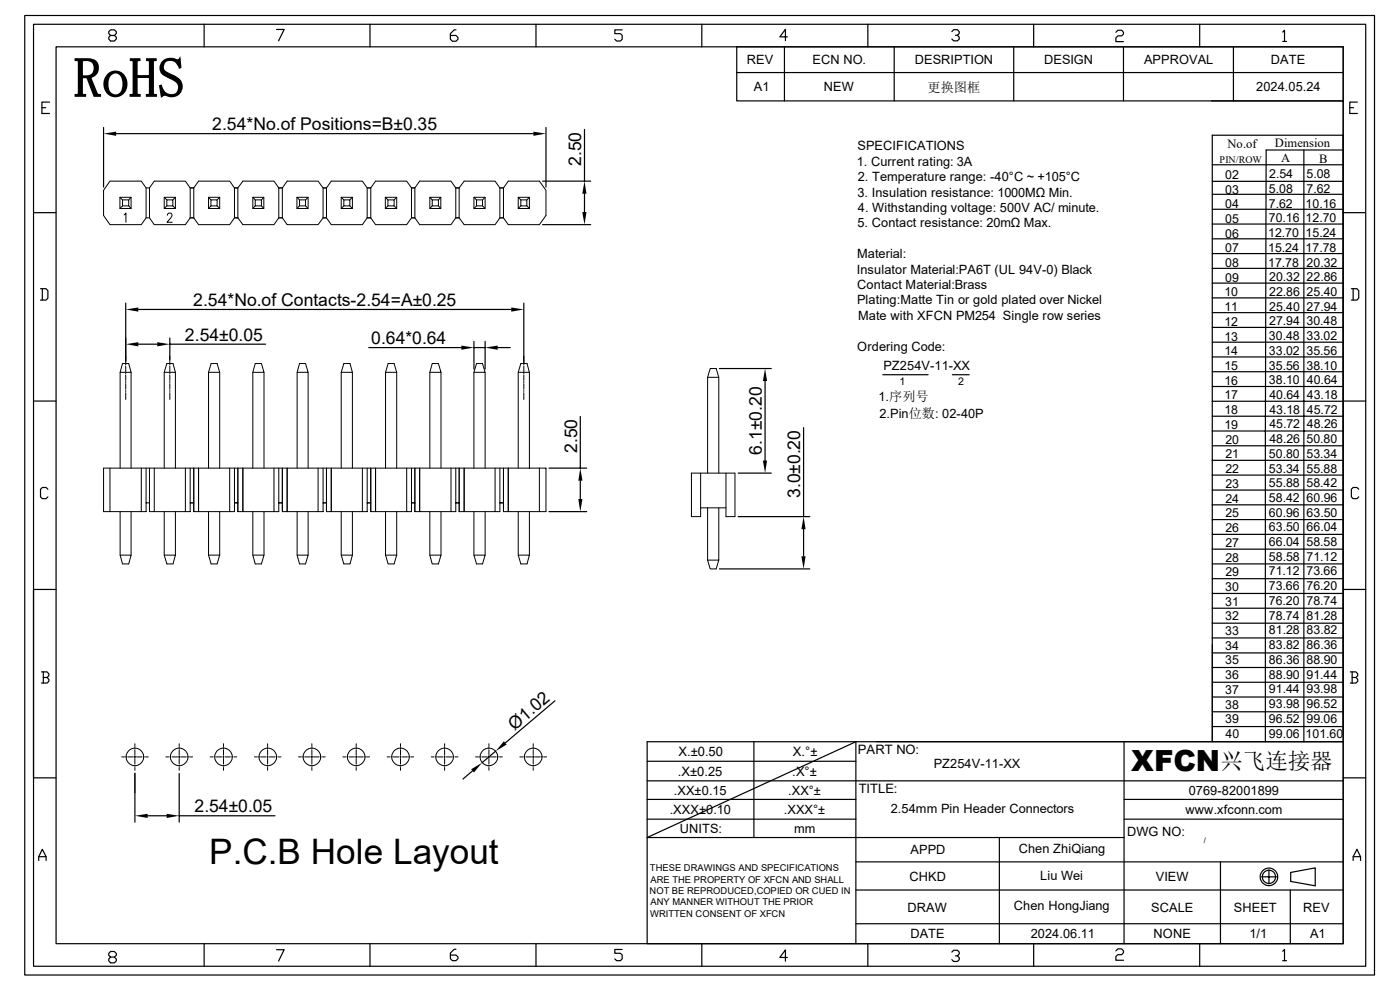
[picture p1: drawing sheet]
<svg xmlns="http://www.w3.org/2000/svg" width="297mm" height="210mm" viewBox="0 0 297 210" stroke-linecap="round" stroke-linejoin="round" font-family="sans-serif">
<g fill="none" stroke="#000" stroke-width=".25">
<path d="M5.2 3.3h286.4v203.5h-286.4zM7.1 5.1h282.6v199.9h-282.6zM11.9 9.9h273v190.3h-273zM23.5 7.5l-.4-.4v-.4l.4-.4h.8l.4 .4v.4l-.4 .4h-.8l-.4 .4v.4l.4 .4h.8l.4-.4v-.4l-.4-.4M43.3 5.1v4.8M58.7 6.2h1.6l-1.2 2.5M78.5 5.1v4.8M96.7 6.3h-.3l-.9 .8v1.2l.5 .4h.7l.5-.4v-.4l-.5-.4h-1.2M113.7 5.1v4.8M132 6.3h-1.6v.8h1.2l.4 .4v.8l-.4 .4h-.8l-.4-.4M148.9 5.1v4.8M156.3 9.9h128.6v11.5h-128.6z"/>
<path d="M156.3 15.4h128.6M166.4 9.9v11.5M167 7.8h-1.6l1.2-1.6v2.4M184.1 5.1v4.8M189.7 9.9v11.5M201.9 6.7l.4-.4h.8l.4 .4v.4l-.4 .4h-.4M203.1 7.5l.4 .4v.4l-.4 .4h-.8l-.4-.4M215.1 9.9v11.5M219.3 5.1v4.8M236.7 6.8l.5-.4h.8l.3 .4v.4l-.3 .4h-.8l-.5 .4v.8h1.6M238.3 9.9v11.5M254.5 5.1v4.8"/>
<path d="M261.7 9.9v11.5M272.1 6.8l.4-.4v2.4M272.1 8.8h.8M8.9 22.8h.8M10.5 21.7h-1.6v2.4h1.6M22 27v12.7M24.6 28.3h88.6M115.1 38.4h10.2M115.8 27v12.7M124 27.5v10.9M257 21.4h27.9v133.5M257.2 28.7h27.7v128.6h-27.7z"/>
<path d="M257.2 38.5h27.7M257.2 35h27.7M276.6 31.8v125.5M284.9 31.8h-16.3l-.2 62.8M286.3 22.8h.8M288 21.7h-1.7v2.4h1.7M7.1 45.1h4.8M115.1 47.7h10.2M124 41.1v3.9M257.2 41.2h27.7M257.2 56.9h27.7M257.2 53.8h27.7"/>
<path d="M257.2 50.7h27.7M257.2 47.5h27.7M257.2 44.4h27.7M284.8 45.1h4.8M8.6 61.2h1.2l.4 .5v1.5l-.4 .5h-1.2M9 61.2v2.5M26.7 64.3v12.4M29.3 73h4.1M29.3 65.6h79.2M36 71.7v4.6M36 73h20.3M78.2 73.7h19.7"/>
<path d="M100.5 72.4v5.9M100.5 73.7h2.4M102.9 72.4v5.9M105.6 73.7h2.6M111.1 64.3v12.7M152.6 78.2h11M187.3 79.5h9.6M202.1 79.5h3.5M257.2 78.9h27.7M257.2 75.7h27.7M257.2 72.6h27.7M257.2 69.5h27.7"/>
<path d="M257.2 66.3h27.7M257.2 63.2h27.7M257.2 60.1h27.7M286.7 61.2h1.2l.3 .5v1.5l-.3 .5h-1.2M287.1 61.2v2.5M7.1 85.1h4.8M116.5 99.3h8M123.1 88.3v11M162.3 80.8v16.9M170.5 90.7v18.9M257.2 97.6h27.6M257.2 91.4h27.7"/>
<path d="M257.2 88.3h27.7M257.2 85.1h27.7M257.2 94.6h27.7M257.2 82h27.7M268.4 94.6v62.7M284.9 85.1h4.8M10.2 103.8l-.4-.4h-.8l-.4 .4v1.6l.4 .4h.8l.4-.4M116.5 108.5h8M123.1 102v3.9M156.6 100.4h7M156.6 109.6h15.2M170.5 112.3v5.7"/>
<path d="M257.2 107.1h27.7M257.2 104h27.7M257.2 100.8h27.6M257.2 119.6h27.7M257.2 116.5h27.7M257.2 113.4h27.7M257.2 110.2h27.7M288.2 103.8l-.3-.4h-.8l-.4 .4v1.6l.4 .4h.8l.3-.4M11.9 125h-4.8v40h4.8M152.6 120.7h19.2M257.2 138.5h27.7M257.2 135.3h27.7"/>
<path d="M257.2 132.2h27.7M257.2 129h27.7M257.2 125.9h27.7M257.2 122.8h27.7M284.9 125h4.8M8.8 142.5h1.2l.4 .4v.4l-.4 .4M9.2 143.7h.8l.4 .4v.4l-.4 .4h-1.2M9.2 142.5v2.4M105.2 159.3l-2.9 2.5M117.7 148.7l-10.5 8.9M137.3 157.3h147.6v42.9h-147.6zM159.9 157.3v20.4"/>
<path d="M238.5 157.3v42.9M257.2 154.1h27.7M257.2 151h27.7M257.2 147.9h27.7M257.2 144.7h27.7M257.2 141.6h27.7M286.5 142.5h1.2l.3 .4v.4l-.3 .4M286.9 143.7h.8l.3 .4v.4l-.3 .4h-1.2M286.9 142.5v2.4M28.6 164.1v10.3M31.3 173h4M38 164.1v10.3"/>
<path d="M38 173h20.3M100.2 163.5l-2 1.8M137.3 161.5h44.3M137.3 165.6h147.6M137.3 169.6h44.3M137.3 173.8h44.3M212 177.7v22.5M238.5 169.6h46.4M238.5 173.8h46.4M238.5 177.7h-101.2l44.3-20.4v42.9M284.9 165h4.8M8.2 182.5v-.8l.8-1.5 .8 1.5v.8"/>
<path d="M8.2 181.7h1.6M181.6 182.8h103.3M181.6 188.8h103.3M181.6 195.9h103.3M258.9 182.8v17.4M267.6 186h1.3M269 186h.3M269.2 184.5v1.2M269.2 185.9v.3M269.2 186.3v1.2M269.5 186h1.5M273.7 188.8v11.4"/>
<path d="M273.8 185.1l5.2-1v3.8l-5.2-.9zM287.1 182.5v-.8l.8-1.5 .7 1.5v.8M287.1 181.7h1.5M23.5 203l-.4-.4v-.3l.4-.5h.8l.4 .5v.3l-.4 .4h-.8l-.4 .4v.4l.4 .4h.8l.4-.4v-.4l-.4-.4M43.3 200.2v4.8M58.7 201.4h1.6l-1.2 2.5M78.5 200.2v4.8M96.7 201.4h-.3l-.9 .8v1.2l.5 .4h.7l.5-.4v-.4l-.5-.4h-1.2M113.7 200.2v4.8M132 201.4h-1.6v.8h1.2l.4 .4v.8l-.4 .4h-.8l-.4-.4M148.9 200.2v4.8M167 203.1h-1.6l1.2-1.6v2.4"/>
<path d="M184.1 200.2v4.8M201.9 202l.4-.4h.8l.4 .4v.3l-.4 .5h-.4M203.1 202.8l.4 .3v.5l-.4 .3h-.8l-.4-.3M219.3 200.2v4.8M236.7 201.7l.5-.4h.8l.3 .4v.4l-.3 .4h-.8l-.5 .4v.8h1.6M254.5 200.2v4.8M272.1 201.8l.4-.4v2.4M272.1 203.8h.8"/>
<circle cx="269.2" cy="186" r="1.4"/>
<circle cx="269.2" cy="186" r="1.86"/>
</g>
<g fill="none" stroke="#000" stroke-width=".21">
<path d="M23.3 38.4h6.7l1 1.5h.7l1-1.5h6.6l1 1.5h.8v6.3h-.8l-1 1.5h-6.6l-1-1.5h-.7l-1 1.5h-6.7l-1.3-2v-5.3zM31 39.9v6.3M31.7 39.9v6.3M40.3 39.9h.8l1-1.5h6.6l1 1.5h.8v6.3h-.8l-1 1.5h-6.6l-1-1.5h-.8zM49.7 39.9h.8l1-1.5h6.6l1 1.5h.8v6.3h-.8l-1 1.5h-6.6l-1-1.5h-.8zM59.1 39.9h.8l1-1.5h6.6l1 1.5h.8v6.3h-.8l-1 1.5h-6.6l-1-1.5h-.8zM68.5 39.9h.8l1-1.5h6.6l1 1.5h.8v6.3h-.8l-1 1.5h-6.6l-1-1.5h-.8zM77.9 39.9h.8l1-1.5h6.6l1 1.5h.7v6.3h-.7l-1 1.5h-6.6l-1-1.5h-.8zM87.3 39.9h.7l1-1.5h6.7l1 1.5h.7v6.3h-.7l-1 1.5h-6.7l-1-1.5h-.7zM96.7 39.9h.7l1.1-1.5h6.5l1 1.5h.8v6.3h-.8l-1 1.5h-6.5l-1.1-1.5h-.7zM106 39.9h.8l1-1.5h6.6l1.4 2v5.3l-1.4 2h-6.6l-1-1.5h-.8zM25.4 41.9h2.4v2.3h-2.4z"/>
<path d="M25.4 41.9l.6 .5M26 42.4h1.3v1.3h-1.3zM26 43.7l-.6 .5M26.3 45.6l.4-.4v1.9M27.3 43.7l.5 .5M27.8 41.9l-.5 .5M34.8 41.9h2.4v2.3h-2.4zM34.8 41.9l.6 .5M35.4 42.4h1.3v1.3h-1.3zM35.4 43.7l-.6 .5M35.5 45.7l.4-.5 .5 .2a.66 .66 0 0 1-.2 .8l-.8 .9h1.1M36.7 43.7l.5 .5"/>
<path d="M37.2 41.9l-.5 .5M44.2 41.9h2.4v2.3h-2.4zM44.2 41.9l.5 .5M44.7 42.4h1.4v1.3h-1.4zM44.7 43.7l-.5 .5M46.1 43.7l.5 .5M46.6 41.9l-.5 .5M53.6 41.9h2.4v2.3h-2.4zM53.6 41.9l.5 .5M54.1 42.4h1.4v1.3h-1.4zM54.1 43.7l-.5 .5M55.5 43.7l.5 .5"/>
<path d="M56 41.9l-.5 .5M63 41.9h2.4v2.3h-2.4zM63 41.9l.5 .5M63.5 42.4h1.3v1.3h-1.3zM63.5 43.7l-.5 .5M64.8 43.7l.6 .5M65.4 41.9l-.6 .5M72.4 41.9h2.4v2.3h-2.4zM72.4 41.9l.5 .5M72.9 42.4h1.3v1.3h-1.3zM72.9 43.7l-.5 .5M74.2 43.7l.6 .5"/>
<path d="M74.8 41.9l-.6 .5M81.7 41.9h2.5v2.3h-2.5zM81.7 41.9l.6 .5M82.3 42.4h1.3v1.3h-1.3zM82.3 43.7l-.6 .5M83.6 43.7l.6 .5M84.2 41.9l-.6 .5M91.2 41.9h2.3v2.3h-2.3zM91.2 41.9l.5 .5M91.7 42.4h1.3v1.3h-1.3zM91.7 43.7l-.5 .5M93 43.7l.5 .5"/>
<path d="M93.5 41.9l-.5 .5M100.5 41.9h2.4v2.3h-2.4zM100.5 41.9l.6 .5M101.1 42.4h1.3v1.3h-1.3zM101.1 43.7l-.6 .5M102.4 43.7l.5 .5M102.9 41.9l-.5 .5M109.9 41.9h2.4v2.3h-2.4zM109.9 41.9l.6 .5M110.5 42.4h1.3v1.3h-1.3zM110.5 43.7l-.6 .5M111.8 43.7l.5 .5"/>
<path d="M112.3 41.9l-.5 .5M25.5 79h2.3l-.5-1.9h-1.3l-.5 1.9v20.3M26.7 75.5v1.4M26.7 77.2v.2M26.7 77.7v1.2M26.7 79.1v.2M26.7 79.5v1.2M27.8 79v20.3M34.8 79h2.4l-.5-1.9h-1.3l-.6 1.9v20.3M36 75.5v1.4M36 77.2v.2M36 77.7v1.2"/>
<path d="M36 79.1v.2M36 79.5v1.2M37.2 79v20.3M44.2 79h2.4l-.5-1.9h-1.3l-.6 1.9v20.3M46.6 79v20.3M53.6 79h2.4l-.5-1.9h-1.4l-.5 1.9v20.3M56 79v20.3M63 79h2.4l-.6-1.9h-1.3l-.5 1.9v20.3M65.4 79v20.3M72.4 79h2.4l-.5-1.9h-1.4l-.5 1.9v20.3M74.8 79v20.3M81.8 79h2.4l-.6-1.9h-1.3l-.5 1.9v20.3"/>
<path d="M84.2 79v20.3M91.2 79h2.4l-.6-1.9h-1.3l-.5 1.9v20.3M93.6 79v20.3M100.5 79h2.4l-.5-1.9h-1.3l-.6 1.9v20.3M102.9 79v20.3M109.9 79h2.4l-.5-1.9h-1.3l-.6 1.9v20.3M111.1 75.5v1.4M111.1 77.2v.2M111.1 77.7v1.2M111.1 79.1v.2M111.1 79.5v1.2M112.3 79v20.3"/>
<path d="M23.3 99.3v9.2M26.7 80.9v.3M26.7 81.4v1.2M26.7 82.8v.2M26.7 83.3v1.4M30 99.3v9.2M31 99.3v9.2h-9v-9.2h93.8v9.2h-9v-9.2M31.7 99.3v9.2h8.6v-9.2M32.7 99.3v9.2M36 80.9v.3M36 81.4v1.2M36 82.8v.2"/>
<path d="M36 83.3v1.4M39.3 99.3v9.2M41.1 99.3v9.2h8.6v-9.2M42.1 99.3v9.2M48.7 99.3v9.2M50.5 99.3v9.2h8.6v-9.2M51.5 99.3v9.2M58.1 99.3v9.2M59.9 99.3v9.2h8.6v-9.2M60.9 99.3v9.2M67.5 99.3v9.2M69.3 99.3v9.2h8.6v-9.2"/>
<path d="M70.3 99.3v9.2M76.9 99.3v9.2M78.7 99.3v9.2h8.6v-9.2M79.7 99.3v9.2M86.3 99.3v9.2M88 99.3v9.2h8.7v-9.2M89 99.3v9.2M95.7 99.3v9.2M97.4 99.3v9.2h8.6v-9.2M98.5 99.3v9.2M105 99.3v9.2M107.8 99.3v9.2"/>
<path d="M111.1 80.9v.3M111.1 81.4v1.2M111.1 82.8v.2M111.1 83.3v1.4M114.4 99.3v9.2M150.1 80h2.4v20.4M150.1 80l.6-1.8h1.2l.6 1.8M150.1 80v20.4M25.5 108.5v9.3l.5 1.8h1.3l.5-1.8h-2.3M27.8 108.5v9.3M31 106.7h.7M34.8 108.5v9.3l.6 1.8h1.3l.5-1.8h-2.4"/>
<path d="M37.2 108.5v9.3M40.3 106.7h.8M44.2 108.5v9.3l.6 1.8h1.3l.5-1.8h-2.4M46.6 108.5v9.3M49.7 106.7h.8M53.6 108.5v9.3l.5 1.8h1.4l.5-1.8h-2.4M56 108.5v9.3M59.1 106.7h.8M63 108.5v9.3l.5 1.8h1.3l.6-1.8h-2.4M65.4 108.5v9.3M68.5 106.7h.8M72.4 108.5v9.3l.5 1.8h1.4l.5-1.8h-2.4"/>
<path d="M74.8 108.5v9.3M77.9 106.7h.8M81.8 108.5v9.3l.5 1.8h1.3l.6-1.8h-2.4M84.2 108.5v9.3M87.3 106.7h.7M91.2 108.5v9.3l.5 1.8h1.3l.6-1.8h-2.4M93.6 108.5v9.3M96.7 106.7h.7M100.5 108.5v9.3l.6 1.8h1.3l.5-1.8h-2.4M102.9 108.5v9.3M106 106.7h.8M109.9 108.5v9.3l.6 1.8h1.3l.5-1.8h-2.4"/>
<path d="M112.3 108.5v9.3M148.6 100.4v9.2h-1.9v-9.2h9.2v9.2h-1.9v-9.2M148.6 107.7h5.4M150.1 118.8l.6 1.9h1.2l.6-1.9M150.1 107.7v11.1M152.5 107.7v11.1h-2.4M257.2 136.7v20.6h-71.4M28.6 157.8v.6M28.6 158.6v.2M28.6 159v1.2M38 157.8v.6M38 158.6v.2"/>
<path d="M38 159v1.2M47.4 157.8v.6M47.4 158.6v.2M47.4 159v1.2M56.8 157.8v.6M56.8 158.6v.2M56.8 159v1.2M66.2 157.8v.6M66.2 158.6v.2M66.2 159v1.2M75.6 157.8v.6M75.6 158.6v.2"/>
<path d="M75.6 159v1.2M85 157.8v.6M85 158.6v.2M85 159v1.2M94.3 157.8v.6M94.3 158.6v.2M94.3 159v1.2M103.7 157.8v.6M103.7 158.6v.2M103.7 159v1.2M113.1 157.8v.6M113.1 158.6v.2"/>
<path d="M113.1 159v1.2M25.8 160.6h.6M26.6 160.6h.3M27.1 160.6h1.2M28.5 160.6h.2M28.6 160.4v.3M28.6 160.9v1.2M28.6 162.3v.2M28.6 162.8v.6M28.6 164v4.1M29 160.6h1.1M30.4 160.6h.2"/>
<path d="M30.9 160.6h.6M35.2 160.6h.6M36 160.6h.2M36.5 160.6h1.2M37.9 160.6h.2M38 160.4v.3M38 160.9v1.2M38 162.3v.2M38 162.8v.6M38.4 160.6h1.1M39.8 160.6h.2M40.2 160.6h.7"/>
<path d="M44.6 160.6h.6M45.4 160.6h.2M45.9 160.6h1.1M47.3 160.6h.2M47.4 160.4v.3M47.4 160.9v1.2M47.4 162.3v.2M47.4 162.8v.6M47.8 160.6h1.1M49.1 160.6h.3M49.7 160.6h.5M54 160.6h.6"/>
<path d="M54.8 160.6h.2M55.3 160.6h1.1M56.7 160.6h.2M56.8 160.4v.3M56.8 160.9v1.2M56.8 162.3v.2M56.8 162.8v.6M57.1 160.6h1.2M58.5 160.6h.3M59 160.6h.6M63.3 160.6h.7M64.2 160.6h.2"/>
<path d="M64.6 160.6h1.2M66 160.6h.3M66.2 160.4v.3M66.2 160.9v1.2M66.2 162.3v.2M66.2 162.8v.6M66.5 160.6h1.2M67.9 160.6h.3M68.4 160.6h.6M72.7 160.6h.6M73.6 160.6h.2M74 160.6h1.2"/>
<path d="M75.4 160.6h.3M75.6 160.4v.3M75.6 160.9v1.2M75.6 162.3v.2M75.6 162.8v.6M75.9 160.6h1.2M77.3 160.6h.3M77.8 160.6h.6M82.1 160.6h.6M83 160.6h.2M83.4 160.6h1.2M84.8 160.6h.2"/>
<path d="M85 160.4v.3M85 160.9v1.2M85 162.3v.2M85 162.8v.6M85.3 160.6h1.1M86.7 160.6h.3M87.2 160.6h.6M91.5 160.6h.6M92.3 160.6h.3M92.8 160.6h1.2M94.2 160.6h.2M94.3 160.4v.3"/>
<path d="M94.3 160.9v1.2M94.3 162.3v.2M94.3 162.8v.6M94.7 160.6h1.2M96.1 160.6h.2M96.6 160.6h.6M100.9 160.6h.6M101.7 160.6h.2M102.2 160.6h1.2M103.6 160.6h.2M103.7 160.4v.3M103.7 160.9v1.2"/>
<path d="M103.7 162.3v.2M103.7 162.8v.6M104.1 160.6h1.1M105.5 160.6h.2M106 160.6h.6M110.3 160.6h.6M111.1 160.6h.2M111.6 160.6h1.1M113 160.6h.2M113.1 160.4v.3M113.1 160.9v1.2M113.1 162.3v.2"/>
<path d="M113.1 162.8v.6M113.5 160.6h1.1M114.9 160.6h.2M115.3 160.6h.7"/>
<circle cx="28.6" cy="160.6" r="1.86"/>
<circle cx="38" cy="160.6" r="1.86"/>
<circle cx="47.4" cy="160.6" r="1.86"/>
<circle cx="56.8" cy="160.6" r="1.86"/>
<circle cx="66.2" cy="160.6" r="1.86"/>
<circle cx="75.6" cy="160.6" r="1.86"/>
<circle cx="85" cy="160.6" r="1.86"/>
<circle cx="94.3" cy="160.6" r="1.86"/>
<circle cx="103.7" cy="160.6" r="1.86"/>
<circle cx="113.1" cy="160.6" r="1.86"/>
</g>
<g fill="#000">
<path d="M22 28.3l2.6-.4v.9zM113.2 27.9l2.6 .4-2.6 .5zM123.5 45h.9l-.4 2.7zM124 38.4l.4 2.7h-.9zM26.7 73l2.6-.4v.9zM26.7 65.6l2.6-.4v.9zM33.4 72.6l2.6 .4-2.6 .5zM97.9 73.3l2.6 .4-2.6 .5zM102.9 73.7l2.7-.4v.9zM108.5 65.2l2.6 .4-2.6 .5zM161.8 97.7h.9l-.4 2.7zM162.3 78.2l.4 2.6h-.9z"/>
<path d="M122.7 105.9h.9l-.5 2.6zM123.1 99.3l.5 2.7h-.9zM170 118h.9l-.4 2.7zM170.5 109.6l.4 2.7h-.9zM106.9 157.3l.6 .6-2.3 1.4zM28.6 173l2.7-.4v.9zM35.3 172.6l2.7 .4-2.7 .5zM99.9 163.2l2.4-1.4-1.8 2.1z"/>
</g>
<text font-size="11.8" x="15.6" y="20.6">RoHS</text>
<text font-size="7.5" x="44.4" y="183.3">P.C.B Hole Layout</text>
<text font-size="6.2" x="240" y="163.6">XFCN</text>
<text font-size="4.8" x="258.9" y="163.1">兴飞连接器</text>
<g font-size="3.7">
<text x="45" y="27.6">2.54*No.of Positions=B±0.35</text>
<text x="123.3" y="35.2" transform="rotate(-90 123.3 35.2)">2.50</text>
<text x="41" y="64.9">2.54*No.of Contacts-2.54=A±0.25</text>
<text x="39.2" y="72.3">2.54±0.05</text>
<text x="78.7" y="73">0.64*0.64</text>
<text x="122.4" y="96.1" transform="rotate(-90 122.4 96.1)">2.50</text>
<text x="161.6" y="96.5" transform="rotate(-90 161.6 96.5)">6.1±0.20</text>
<text x="169.8" y="105.7" transform="rotate(-90 169.8 105.7)">3.0±0.20</text>
<text x="109.1" y="155" transform="rotate(-40 109.1 155)">Ø1.02</text>
<text x="41.2" y="172.3">2.54±0.05</text>
</g>
<g font-size="2.8">
<text x="196.8" y="19.4">更换图框</text>
<text x="143.9" y="160.4">X.±0.50</text>
<text x="168.2" y="160.4">X.°±</text>
<text x="182" y="160">PART NO:</text>
<text x="143.8" y="164.5">.X±0.25</text>
<text x="168.1" y="164.5">.X°±</text>
<text x="182.2" y="168.3">TITLE:</text>
</g>
<g font-size="2.7">
<text x="158.5" y="13.6">REV</text>
<text x="172.4" y="13.6">ECN NO.</text>
<text x="194.1" y="13.6">DESRIPTION</text>
<text x="221.5" y="13.6">DESIGN</text>
<text x="242.7" y="13.6">APPROVAL</text>
<text x="269.6" y="13.6">DATE</text>
<text x="159.9" y="19.4">A1</text>
<text x="174.8" y="19.4">NEW</text>
<text x="266.5" y="19.4">2024.05.24</text>
<text x="181.7" y="35.1">1. Current rating: 3A</text>
<text x="181.9" y="31.8">SPECIFICATIONS</text>
<text x="260.4" y="31.5">No.of</text>
<text x="270.5" y="31.1">Dimension</text>
<text x="271.8" y="34.4">A</text>
<text x="279.9" y="34.5">B</text>
<text x="181.9" y="41.7">3. Insulation resistance: 1000MΩ Min.</text>
<text x="181.9" y="38.4">2. Temperature range: -40°C ~ +105°C</text>
<text x="182" y="44.9">4. Withstanding voltage: 500V AC/ minute.</text>
<text x="181.9" y="48.2">5. Contact resistance: 20mΩ Max.</text>
<text x="181.8" y="58">Insulator Material:PA6T (UL 94V-0) Black</text>
<text x="181.8" y="54.8">Material:</text>
<text x="181.8" y="64.6">Plating:Matte Tin or gold plated over Nickel</text>
<text x="181.9" y="61.3">Contact Material:Brass</text>
<text x="182" y="67.8">Mate with XFCN PM254 Single row series</text>
<text x="181.9" y="74.4">Ordering Code:</text>
<text x="187.4" y="78.6">PZ254V-11-XX</text>
<text x="186.4" y="85.2">1.序列号</text>
<text x="186.6" y="88.8">2.Pin位数: 02-40P</text>
<text x="198.1" y="163">PZ254V-11-XX</text>
<text x="142.1" y="172.6">.XXX±0.10</text>
<text x="143" y="168.6">.XX±0.15</text>
<text x="166.3" y="172.6">.XXX°±</text>
<text x="167.2" y="168.6">.XX°±</text>
<text x="189" y="172.5">2.54mm Pin Header Connectors</text>
<text x="251.5" y="172.6">www.xfconn.com</text>
<text x="252.2" y="168.6">0769-82001899</text>
<text x="144.2" y="176.7">UNITS:</text>
<text x="168.5" y="176.7">mm</text>
<text x="239.1" y="177.3">DWG NO:</text>
<text x="193.2" y="181.2">APPD</text>
<text x="216.1" y="181">Chen ZhiQiang</text>
<text x="193" y="186.8">CHKD</text>
<text x="220.7" y="186.8">Liu Wei</text>
<text x="245.2" y="186.8">VIEW</text>
<text x="192.5" y="193.4">DRAW</text>
<text x="215.1" y="193.1">Chen HongJiang</text>
<text x="244.2" y="193.4">SCALE</text>
<text x="261.7" y="193.4">SHEET</text>
<text x="276.4" y="193.4">REV</text>
<text x="193.1" y="199">DATE</text>
<text x="218.7" y="199">2024.06.11</text>
<text x="244.7" y="199">NONE</text>
<text x="265" y="199">1/1</text>
<text x="277.9" y="199">A1</text>
</g>
<g font-size="2.6">
<text x="259.9" y="37.9">02</text>
<text x="259.9" y="41">03</text>
<text x="269.2" y="40.9">5.08</text>
<text x="269.2" y="37.8">2.54</text>
<text x="277.2" y="37.8">5.08</text>
<text x="277.2" y="40.9">7.62</text>
<text x="259.9" y="44.2">04</text>
<text x="259.9" y="47.3">05</text>
<text x="269.2" y="44.1">7.62</text>
<text x="269.2" y="47.1">70.16</text>
<text x="277" y="44.1">10.16</text>
<text x="277" y="47.1">12.70</text>
<text x="259.9" y="50.4">06</text>
<text x="259.9" y="53.5">07</text>
<text x="269" y="50.3">12.70</text>
<text x="269" y="53.4">15.24</text>
<text x="277" y="50.3">15.24</text>
<text x="277" y="53.4">17.78</text>
<text x="259.9" y="56.7">08</text>
<text x="259.9" y="59.8">09</text>
<text x="269" y="56.5">17.78</text>
<text x="269.2" y="59.6">20.32</text>
<text x="277.2" y="56.5">20.32</text>
<text x="277.2" y="59.6">22.86</text>
<text x="259.8" y="62.9">10</text>
<text x="269.2" y="62.8">22.86</text>
<text x="269.2" y="65.9">25.40</text>
<text x="277.2" y="62.8">25.40</text>
<text x="277.2" y="65.9">27.94</text>
<text x="259.8" y="66">11</text>
<text x="259.8" y="69.2">12</text>
<text x="269.2" y="69">27.94</text>
<text x="277.2" y="69">30.48</text>
<text x="259.8" y="72.2">13</text>
<text x="259.8" y="75.4">14</text>
<text x="269.2" y="72.1">30.48</text>
<text x="269.2" y="75.3">33.02</text>
<text x="277.2" y="72.1">33.02</text>
<text x="277.2" y="75.3">35.56</text>
<text x="259.8" y="78.5">15</text>
<text x="259.8" y="81.6">16</text>
<text x="269.2" y="78.4">35.56</text>
<text x="269.2" y="81.5">38.10</text>
<text x="277.2" y="78.4">38.10</text>
<text x="277.2" y="81.5">40.64</text>
<text x="259.8" y="84.7">17</text>
<text x="259.8" y="87.9">18</text>
<text x="269.3" y="84.6">40.64</text>
<text x="269.3" y="87.7">43.18</text>
<text x="277.2" y="84.6">43.18</text>
<text x="277.2" y="87.7">45.72</text>
<text x="259.8" y="91">19</text>
<text x="260" y="94.1">20</text>
<text x="269.3" y="90.9">45.72</text>
<text x="269.3" y="94">48.26</text>
<text x="277.2" y="94">50.80</text>
<text x="277.2" y="90.9">48.26</text>
<text x="260" y="97.2">21</text>
<text x="260" y="100.4">22</text>
<text x="269.2" y="97.1">50.80</text>
<text x="269.2" y="100.2">53.34</text>
<text x="277.2" y="97.1">53.34</text>
<text x="277.2" y="100.2">55.88</text>
<text x="260" y="103.5">23</text>
<text x="260" y="106.6">24</text>
<text x="269.2" y="103.4">55.88</text>
<text x="269.2" y="106.5">58.42</text>
<text x="277.2" y="103.4">58.42</text>
<text x="277.2" y="106.5">60.96</text>
<text x="260" y="109.7">25</text>
<text x="260" y="112.8">26</text>
<text x="269.2" y="109.6">60.96</text>
<text x="269.2" y="112.7">63.50</text>
<text x="277.2" y="109.6">63.50</text>
<text x="277.2" y="112.7">66.04</text>
<text x="260" y="116">27</text>
<text x="260" y="119.1">28</text>
<text x="269.2" y="115.9">66.04</text>
<text x="269.2" y="119">58.58</text>
<text x="277.2" y="115.9">58.58</text>
<text x="277.2" y="119">71.12</text>
<text x="259.9" y="125.3">30</text>
<text x="260" y="122.2">29</text>
<text x="269.2" y="122.1">71.12</text>
<text x="269.2" y="125.2">73.66</text>
<text x="277.2" y="122.1">73.66</text>
<text x="277.2" y="125.2">76.20</text>
<text x="259.9" y="128.5">31</text>
<text x="259.9" y="131.6">32</text>
<text x="269.2" y="128.3">76.20</text>
<text x="269.2" y="131.5">78.74</text>
<text x="277.2" y="128.3">78.74</text>
<text x="277.2" y="131.5">81.28</text>
<text x="259.9" y="134.7">33</text>
<text x="259.9" y="137.8">34</text>
<text x="269.2" y="134.6">81.28</text>
<text x="269.2" y="137.7">83.82</text>
<text x="277.2" y="134.6">83.82</text>
<text x="277.2" y="137.7">86.36</text>
<text x="259.9" y="141">35</text>
<text x="269.2" y="140.8">86.36</text>
<text x="269.2" y="144">88.90</text>
<text x="277.2" y="144">91.44</text>
<text x="277.2" y="140.8">88.90</text>
<text x="259.9" y="144.1">36</text>
<text x="259.9" y="147.2">37</text>
<text x="269.2" y="147.1">91.44</text>
<text x="277.2" y="147.1">93.98</text>
<text x="259.9" y="150.3">38</text>
<text x="259.9" y="153.4">39</text>
<text x="269.2" y="150.2">93.98</text>
<text x="269.2" y="153.3">96.52</text>
<text x="277.2" y="150.2">96.52</text>
<text x="277.2" y="153.3">99.06</text>
<text x="260" y="156.6">40</text>
<text x="269.2" y="156.4">99.06</text>
<text x="277" y="156.4">101.60</text>
</g>
<g font-size="2.2">
<text x="190.8" y="81.7">1</text>
<text x="203.3" y="81.7">2</text>
</g>
<text font-size="2.1" x="258.7" y="34.6">PIN/ROW</text>
<g font-size="2">
<text x="137.9" y="184.8">THESE DRAWINGS AND SPECIFICATIONS</text>
<text x="137.8" y="189.6">NOT BE REPRODUCED,COPIED OR CUED IN</text>
<text x="138" y="187.2">ARE THE PROPERTY OF XFCN AND SHALL</text>
<text x="137.9" y="194.5">WRITTEN CONSENT OF XFCN</text>
<text x="138" y="192.1">ANY MANNER WITHOUT THE PRIOR</text>
</g>
<text font-size="1.6" x="255.4" y="178.7">/</text>
</svg>
